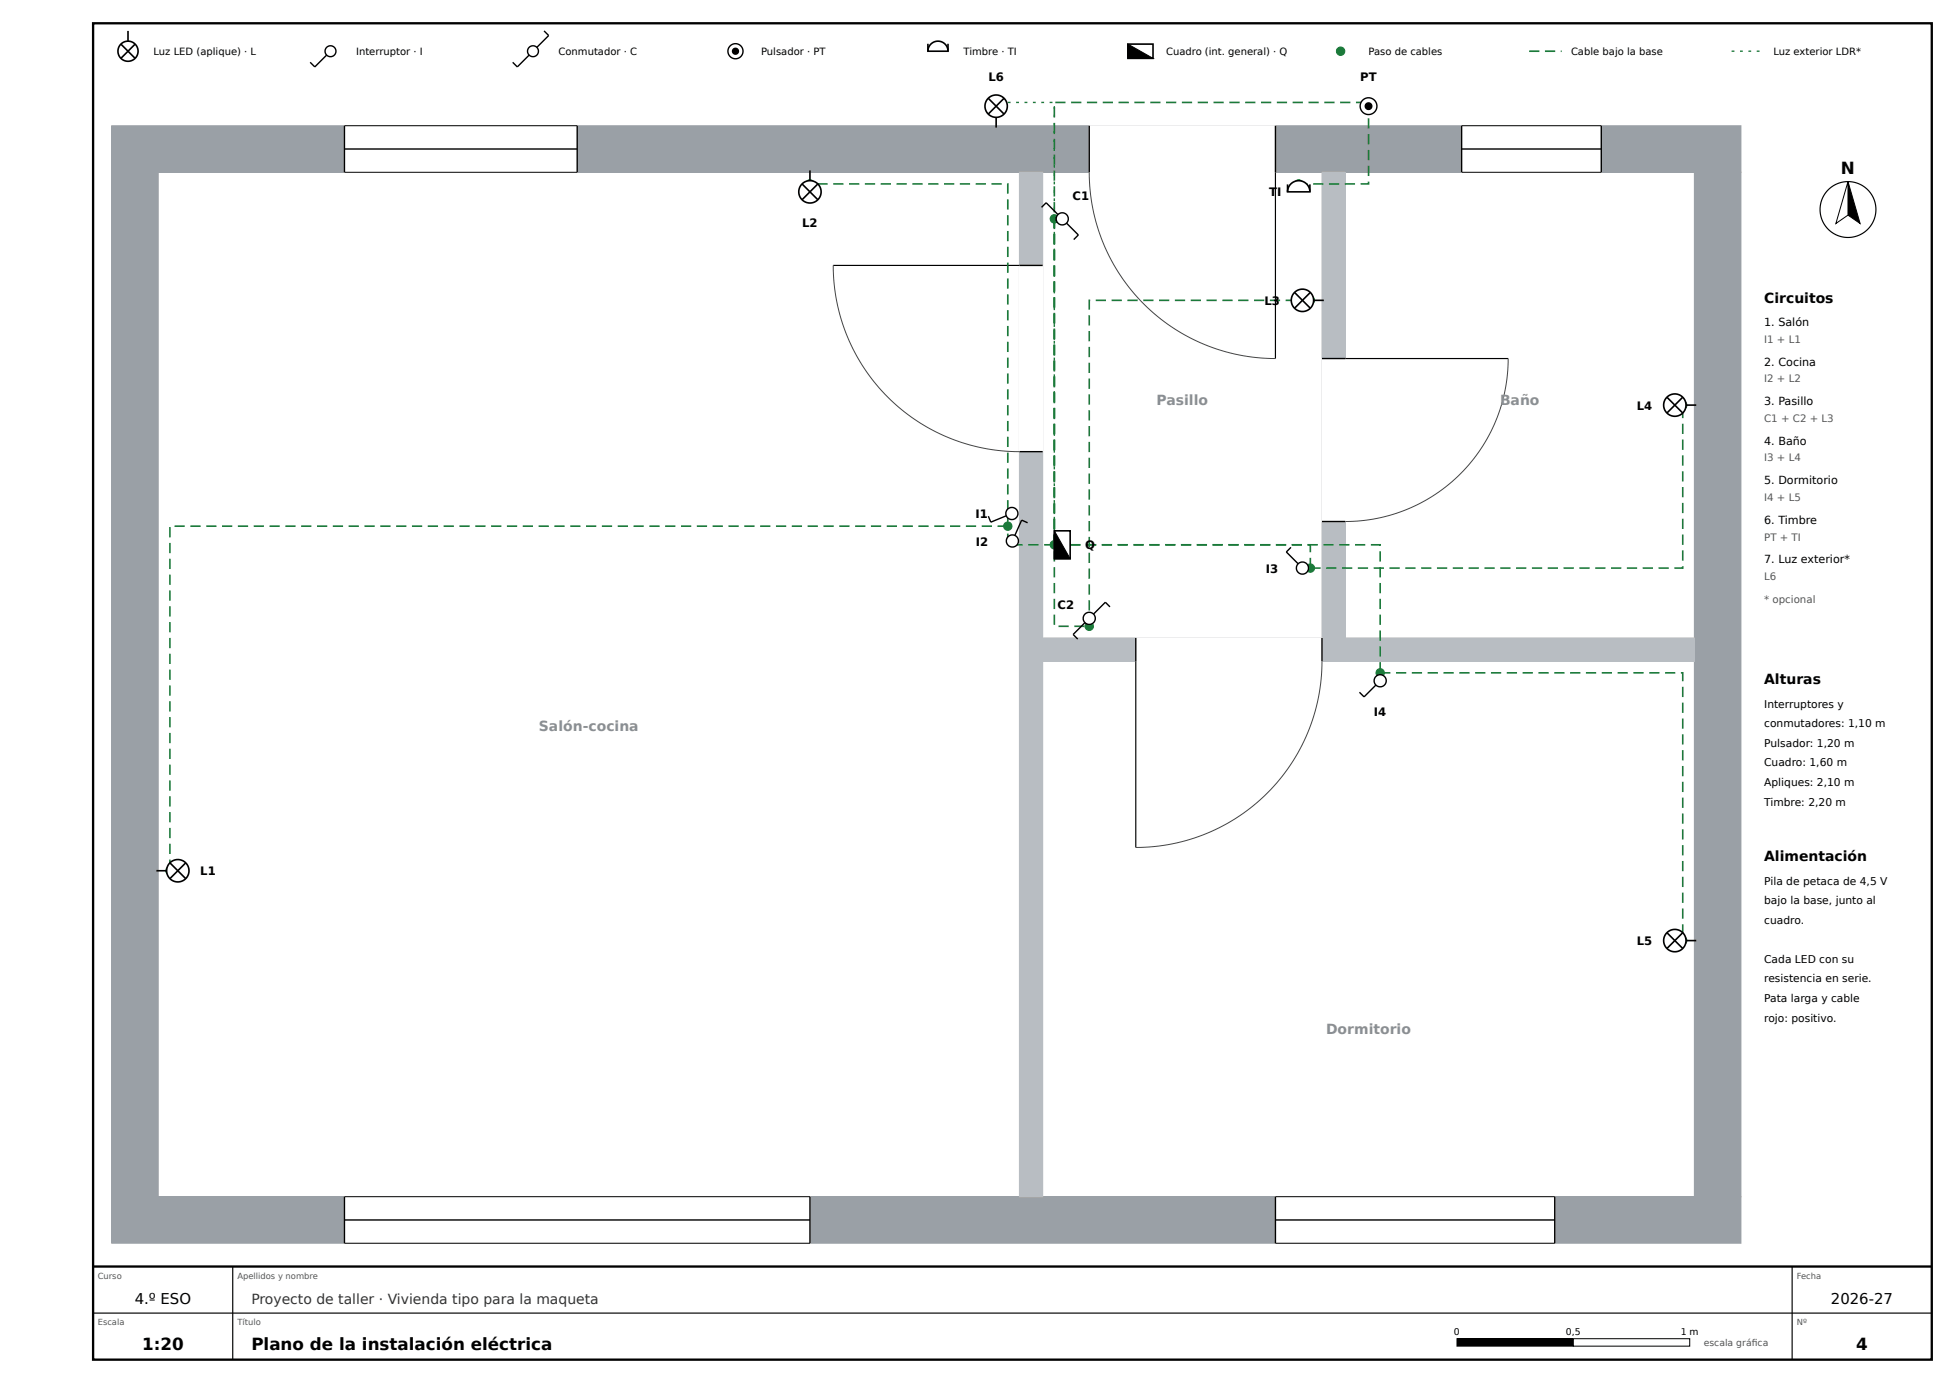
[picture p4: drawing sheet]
<svg xmlns="http://www.w3.org/2000/svg" width="420mm" height="297mm" viewBox="0 0 420 297" stroke-linecap="round" stroke-linejoin="round" font-family="sans-serif">
<path d="M20 5h395v287h-395zM20 272h395" fill="none" stroke="#000" stroke-width=".5"/>
<path d="M50 272v20M385 272v20M20 282h395" fill="none" stroke="#000" stroke-width=".25"/>
<path d="M313 287.5h25v1.6h-25z" fill="#000"/>
<path d="M313 287.5h25v1.6h-25z" fill="none" stroke="#000" stroke-width=".21"/>
<path d="M338 287.5h25v1.6h-25z" fill="#fff"/>
<path d="M338 287.5h25v1.6h-25z" fill="none" stroke="#000" stroke-width=".21"/>
<path d="M24 27h350v10h-350z" fill="#9aa0a6"/>
<path d="M24 27h350v10h-350z" fill="none" stroke="#9aa0a6" stroke-width=".21"/>
<path d="M24 257h350v10h-350z" fill="#9aa0a6"/>
<path d="M24 257h350v10h-350z" fill="none" stroke="#9aa0a6" stroke-width=".21"/>
<path d="M24 37h10v220h-10z" fill="#9aa0a6"/>
<path d="M24 37h10v220h-10z" fill="none" stroke="#9aa0a6" stroke-width=".21"/>
<path d="M364 37h10v220h-10z" fill="#9aa0a6"/>
<path d="M364 37h10v220h-10z" fill="none" stroke="#9aa0a6" stroke-width=".21"/>
<path d="M219 37h5v220h-5z" fill="#b8bdc2"/>
<path d="M219 37h5v220h-5z" fill="none" stroke="#b8bdc2" stroke-width=".21"/>
<path d="M284 37h5v100h-5z" fill="#b8bdc2"/>
<path d="M284 37h5v100h-5z" fill="none" stroke="#b8bdc2" stroke-width=".21"/>
<path d="M224 137h140v5h-140z" fill="#b8bdc2"/>
<path d="M224 137h140v5h-140z" fill="none" stroke="#b8bdc2" stroke-width=".21"/>
<path d="M74 257h100v10h-100z" fill="#fff"/>
<path d="M74 257h100v10h-100z" fill="none" stroke="#fff" stroke-width=".21"/>
<path d="M74 257v10M174 257v10M74 262h100" fill="none" stroke="#000" stroke-width=".3"/>
<path d="M74 257h100M74 267h100" fill="none" stroke="#000" stroke-width=".21"/>
<path d="M274 257h60v10h-60z" fill="#fff"/>
<path d="M274 257h60v10h-60z" fill="none" stroke="#fff" stroke-width=".21"/>
<path d="M274 257v10M334 257v10M274 262h60" fill="none" stroke="#000" stroke-width=".3"/>
<path d="M274 257h60M274 267h60" fill="none" stroke="#000" stroke-width=".21"/>
<path d="M74 27h50v10h-50z" fill="#fff"/>
<path d="M74 27h50v10h-50z" fill="none" stroke="#fff" stroke-width=".21"/>
<path d="M74 27v10M74 32h50M124 27v10" fill="none" stroke="#000" stroke-width=".3"/>
<path d="M74 27h50M74 37h50" fill="none" stroke="#000" stroke-width=".21"/>
<path d="M314 27h30v10h-30z" fill="#fff"/>
<path d="M314 27h30v10h-30z" fill="none" stroke="#fff" stroke-width=".21"/>
<path d="M314 27v10M314 32h30M344 27v10" fill="none" stroke="#000" stroke-width=".3"/>
<path d="M314 27h30M314 37h30" fill="none" stroke="#000" stroke-width=".21"/>
<path d="M234 27h40v10h-40z" fill="#fff"/>
<path d="M234 27h40v10h-40z" fill="none" stroke="#fff" stroke-width=".21"/>
<path d="M234 27v10M274 27v10" fill="none" stroke="#000" stroke-width=".3"/>
<path d="M274 37v40" fill="none" stroke="#000" stroke-width=".25"/>
<path d="M234 37l.2 3.9 .6 3.9 .9 3.8 1.3 3.7 1.7 3.6 2 3.3 2.4 3.2 2.6 2.9 2.9 2.6 3.2 2.4 3.3 2 3.6 1.7 3.7 1.3 3.8 .9 3.9 .6 3.9 .2" fill="none" stroke="#444" stroke-width=".21"/>
<path d="M219 57h5v40h-5z" fill="#fff"/>
<path d="M219 57h5v40h-5z" fill="none" stroke="#fff" stroke-width=".21"/>
<path d="M219 57h5M219 97h5" fill="none" stroke="#000" stroke-width=".3"/>
<path d="M179 57h40" fill="none" stroke="#000" stroke-width=".25"/>
<path d="M179 57l.2 3.9 .6 3.9 .9 3.8 1.3 3.7 1.7 3.6 2 3.3 2.4 3.2 2.6 2.9 2.9 2.6 3.2 2.4 3.3 2 3.6 1.7 3.7 1.3 3.8 .9 3.9 .6 3.9 .2" fill="none" stroke="#444" stroke-width=".21"/>
<path d="M284 77h5v35h-5z" fill="#fff"/>
<path d="M284 77h5v35h-5z" fill="none" stroke="#fff" stroke-width=".21"/>
<path d="M284 77h5M284 112h5" fill="none" stroke="#000" stroke-width=".3"/>
<path d="M289 77h35" fill="none" stroke="#000" stroke-width=".25"/>
<path d="M324 77a35 35 0 0 1-35 35" fill="none" stroke="#444" stroke-width=".21"/>
<path d="M244 137h40v5h-40z" fill="#fff"/>
<path d="M244 137h40v5h-40z" fill="none" stroke="#fff" stroke-width=".21"/>
<path d="M244 137v5M284 137v5" fill="none" stroke="#000" stroke-width=".3"/>
<path d="M244 142v40" fill="none" stroke="#000" stroke-width=".25"/>
<path d="M284 142l-.2 3.9-.6 3.9-.9 3.8-1.3 3.7-1.7 3.6-2 3.3-2.4 3.2-2.6 2.9-2.9 2.6-3.2 2.4-3.3 2-3.6 1.7-3.7 1.3-3.8 .9-3.9 .6-3.9 .2" fill="none" stroke="#444" stroke-width=".21"/>
<g fill="#1b7a3a">
<path d="M226.3 114.8h.4v2.2h-.4zM226.3 111.4h.4v2.2h-.4zM226.3 108h.4v2.2h-.4zM226.3 104.6h.4v2.2h-.4zM226.3 101.2h.4v2.2h-.4zM226.3 97.8h.4v2.2h-.4zM226.3 94.4h.4v2.2h-.4zM226.3 91h.4v2.2h-.4zM226.3 87.6h.4v2.2h-.4zM226.3 84.2h.4v2.2h-.4zM226.3 80.8h.4v2.2h-.4zM226.3 77.4h.4v2.2h-.4zM226.3 74h.4v2.2h-.4zM226.3 70.6h.4v2.2h-.4zM226.3 67.2h.4v2.2h-.4zM226.3 63.8h.4v2.2h-.4zM226.3 60.4h.4v2.2h-.4zM226.3 57h.4v2.2h-.4zM226.3 53.6h.4v2.2h-.4zM226.3 50.2h.4v2.2h-.4zM226.3 47h.4v2h-.4z"/>
<path d="M226.3 47h.4v2.2h-.4zM226.3 50.4h.4v2.2h-.4zM226.3 53.8h.4v2.2h-.4zM226.3 57.2h.4v2.2h-.4zM226.3 60.6h.4v2.2h-.4zM226.3 64h.4v2.2h-.4zM226.3 67.4h.4v2.2h-.4zM226.3 70.8h.4v2.2h-.4zM226.3 74.2h.4v2.2h-.4zM226.3 77.6h.4v2.2h-.4zM226.3 81h.4v2.2h-.4zM226.3 84.4h.4v2.2h-.4zM226.3 87.8h.4v2.2h-.4zM226.3 91.2h.4v2.2h-.4zM226.3 94.6h.4v2.2h-.4zM226.3 98h.4v2.2h-.4zM226.3 101.4h.4v2.2h-.4zM226.3 104.8h.4v2.2h-.4zM226.3 108.2h.4v2.2h-.4zM226.3 111.6h.4v2.2h-.4zM226.3 115h.4v2.2h-.4zM226.3 118.4h.4v2.2h-.4zM226.3 121.8h.4v2.2h-.4zM226.3 125.2h.4v2.2h-.4zM226.3 128.6h.4v2.2h-.4zM226.3 132h.4v2.2h-.4zM227.4 134.3h2.2v.4h-2.2zM230.8 134.3h2.2v.4h-2.2z"/>
<path d="M233.8 132.3h.4v2.2h-.4zM233.8 128.9h.4v2.2h-.4zM233.8 125.5h.4v2.2h-.4zM233.8 122.1h.4v2.2h-.4zM233.8 118.7h.4v2.2h-.4zM233.8 115.3h.4v2.2h-.4zM233.8 111.9h.4v2.2h-.4zM233.8 108.5h.4v2.2h-.4zM233.8 105.1h.4v2.2h-.4zM233.8 101.7h.4v2.2h-.4zM233.8 98.3h.4v2.2h-.4zM233.8 94.9h.4v2.2h-.4zM233.8 91.5h.4v2.2h-.4zM233.8 88.1h.4v2.2h-.4zM233.8 84.7h.4v2.2h-.4zM233.8 81.3h.4v2.2h-.4zM233.8 77.9h.4v2.2h-.4zM233.8 74.5h.4v2.2h-.4zM233.8 71.1h.4v2.2h-.4zM233.8 67.7h.4v2.2h-.4zM233.8 64.3h.4v.4h-.2v-.2h.2v2h-.4zM235.4 64.3h2.2v.4h-2.2zM238.8 64.3h2.2v.4h-2.2zM242.2 64.3h2.2v.4h-2.2zM245.6 64.3h2.2v.4h-2.2zM249 64.3h2.2v.4h-2.2zM252.4 64.3h2.2v.4h-2.2zM255.8 64.3h2.2v.4h-2.2zM259.2 64.3h2.2v.4h-2.2zM262.6 64.3h2.2v.4h-2.2zM266 64.3h2.2v.4h-2.2zM269.4 64.3h2.2v.4h-2.2zM272.8 64.3h2.2v.4h-2.2zM276.2 64.3h2.2v.4h-2.2zM279.6 64.3h1.9v.4h-1.9z"/>
<path d="M224.3 116.8h2.2v.4h-2.2zM220.9 116.8h2.2v.4h-2.2zM217.5 116.8h2.2v.4h-2.2zM216.3 114.6h.4v2.2h-.4zM216.3 113h.4v.4h-.4z"/>
<path d="M214.3 112.8h2.2v.4h-2.2zM210.9 112.8h2.2v.4h-2.2zM207.5 112.8h2.2v.4h-2.2zM204.1 112.8h2.2v.4h-2.2zM200.7 112.8h2.2v.4h-2.2zM197.3 112.8h2.2v.4h-2.2zM193.9 112.8h2.2v.4h-2.2zM190.5 112.8h2.2v.4h-2.2zM187.1 112.8h2.2v.4h-2.2zM183.7 112.8h2.2v.4h-2.2zM180.3 112.8h2.2v.4h-2.2zM176.9 112.8h2.2v.4h-2.2zM173.5 112.8h2.2v.4h-2.2zM170.1 112.8h2.2v.4h-2.2zM166.7 112.8h2.2v.4h-2.2zM163.3 112.8h2.2v.4h-2.2zM159.9 112.8h2.2v.4h-2.2zM156.5 112.8h2.2v.4h-2.2zM153.1 112.8h2.2v.4h-2.2zM149.7 112.8h2.2v.4h-2.2zM146.3 112.8h2.2v.4h-2.2zM142.9 112.8h2.2v.4h-2.2zM139.5 112.8h2.2v.4h-2.2zM136.1 112.8h2.2v.4h-2.2zM132.7 112.8h2.2v.4h-2.2zM129.3 112.8h2.2v.4h-2.2zM125.9 112.8h2.2v.4h-2.2zM122.5 112.8h2.2v.4h-2.2zM119.1 112.8h2.2v.4h-2.2zM115.7 112.8h2.2v.4h-2.2zM112.3 112.8h2.2v.4h-2.2zM108.9 112.8h2.2v.4h-2.2zM105.5 112.8h2.2v.4h-2.2zM102.1 112.8h2.2v.4h-2.2zM98.7 112.8h2.2v.4h-2.2zM95.3 112.8h2.2v.4h-2.2zM91.9 112.8h2.2v.4h-2.2zM88.5 112.8h2.2v.4h-2.2zM85.1 112.8h2.2v.4h-2.2zM81.7 112.8h2.2v.4h-2.2zM78.3 112.8h2.2v.4h-2.2zM74.9 112.8h2.2v.4h-2.2zM71.5 112.8h2.2v.4h-2.2zM68.1 112.8h2.2v.4h-2.2zM64.7 112.8h2.2v.4h-2.2zM61.3 112.8h2.2v.4h-2.2zM57.9 112.8h2.2v.4h-2.2zM54.5 112.8h2.2v.4h-2.2zM51.1 112.8h2.2v.4h-2.2zM47.7 112.8h2.2v.4h-2.2zM44.3 112.8h2.2v.4h-2.2zM40.9 112.8h2.2v.4h-2.2zM37.5 112.8h2.2v.4h-2.2zM36.3 113.2h.4v2.2h-.4zM36.3 116.6h.4v2.2h-.4zM36.3 120h.4v2.2h-.4zM36.3 123.4h.4v2.2h-.4zM36.3 126.8h.4v2.2h-.4zM36.3 130.2h.4v2.2h-.4zM36.3 133.6h.4v2.2h-.4zM36.3 137h.4v2.2h-.4zM36.3 140.4h.4v2.2h-.4zM36.3 143.8h.4v2.2h-.4zM36.3 147.2h.4v2.2h-.4zM36.3 150.6h.4v2.2h-.4zM36.3 154h.4v2.2h-.4zM36.3 157.4h.4v2.2h-.4zM36.3 160.8h.4v2.2h-.4zM36.3 164.2h.4v2.2h-.4zM36.3 167.6h.4v2.2h-.4zM36.3 171h.4v2.2h-.4zM36.3 174.4h.4v2.2h-.4zM36.3 177.8h.4v2.2h-.4zM36.3 181.2h.4v2.2h-.4zM36.3 184.6h.4v2.2h-.4z"/>
<path d="M216.3 110.8h.4v2.2h-.4zM216.3 107.4h.4v2.2h-.4zM216.3 104h.4v2.2h-.4zM216.3 100.6h.4v2.2h-.4zM216.3 97.2h.4v2.2h-.4zM216.3 93.8h.4v2.2h-.4zM216.3 90.4h.4v2.2h-.4zM216.3 87h.4v2.2h-.4zM216.3 83.6h.4v2.2h-.4zM216.3 80.2h.4v2.2h-.4zM216.3 76.8h.4v2.2h-.4zM216.3 73.4h.4v2.2h-.4zM216.3 70h.4v2.2h-.4zM216.3 66.6h.4v2.2h-.4zM216.3 63.2h.4v2.2h-.4zM216.3 59.8h.4v2.2h-.4zM216.3 56.4h.4v2.2h-.4zM216.3 53h.4v2.2h-.4zM216.3 49.6h.4v2.2h-.4zM216.3 46.2h.4v2.2h-.4zM216.3 42.8h.4v2.2h-.4zM216.4 39.3h.3v2.3h-.4v-2.1h.2v.2zM213 39.3h2.2v.4h-2.2zM209.6 39.3h2.2v.4h-2.2zM206.2 39.3h2.2v.4h-2.2zM202.8 39.3h2.2v.4h-2.2zM199.4 39.3h2.2v.4h-2.2zM196 39.3h2.2v.4h-2.2zM192.6 39.3h2.2v.4h-2.2zM189.2 39.3h2.2v.4h-2.2zM185.8 39.3h2.2v.4h-2.2zM182.4 39.3h2.2v.4h-2.2zM179 39.3h2.2v.4h-2.2zM175.6 39.3h2.2v.4h-2.2zM174 39.3h.4v.4h-.4z"/>
<path d="M226.5 116.8h2.2v.4h-2.2zM229.9 116.8h2.2v.4h-2.2zM233.3 116.8h2.2v.4h-2.2zM236.7 116.8h2.2v.4h-2.2zM240.1 116.8h2.2v.4h-2.2zM243.5 116.8h2.2v.4h-2.2zM246.9 116.8h2.2v.4h-2.2zM250.3 116.8h2.2v.4h-2.2zM253.7 116.8h2.2v.4h-2.2zM257.1 116.8h2.2v.4h-2.2zM260.5 116.8h2.2v.4h-2.2zM263.9 116.8h2.2v.4h-2.2zM267.3 116.8h2.2v.4h-2.2zM270.7 116.8h2.2v.4h-2.2zM274.1 116.8h2.2v.4h-2.2zM277.5 116.8h2.2v.4h-2.2zM280.9 116.8h.8v1.8h-.4v-1.6h.2v.2h-.6zM281.3 119.8h.4v2.2h-.4z"/>
<path d="M281.5 121.8h2.2v.4h-2.2zM284.9 121.8h2.2v.4h-2.2zM288.3 121.8h2.2v.4h-2.2zM291.7 121.8h2.2v.4h-2.2zM295.1 121.8h2.2v.4h-2.2zM298.5 121.8h2.2v.4h-2.2zM301.9 121.8h2.2v.4h-2.2zM305.3 121.8h2.2v.4h-2.2zM308.7 121.8h2.2v.4h-2.2zM312.1 121.8h2.2v.4h-2.2zM315.5 121.8h2.2v.4h-2.2zM318.9 121.8h2.2v.4h-2.2zM322.3 121.8h2.2v.4h-2.2zM325.7 121.8h2.2v.4h-2.2zM329.1 121.8h2.2v.4h-2.2zM332.5 121.8h2.2v.4h-2.2zM335.9 121.8h2.2v.4h-2.2zM339.3 121.8h2.2v.4h-2.2zM342.7 121.8h2.2v.4h-2.2zM346.1 121.8h2.2v.4h-2.2zM349.5 121.8h2.2v.4h-2.2zM352.9 121.8h2.2v.4h-2.2zM356.3 121.8h2.2v.4h-2.2zM359.7 121.8h1.8v.2h-.2v-.4h.4v.6h-2zM361.3 118.2h.4v2.2h-.4zM361.3 114.8h.4v2.2h-.4zM361.3 111.4h.4v2.2h-.4zM361.3 108h.4v2.2h-.4zM361.3 104.6h.4v2.2h-.4zM361.3 101.2h.4v2.2h-.4zM361.3 97.8h.4v2.2h-.4zM361.3 94.4h.4v2.2h-.4zM361.3 91h.4v2.2h-.4zM361.3 87.6h.4v2.2h-.4z"/>
<path d="M226.5 116.8h2.2v.4h-2.2zM229.9 116.8h2.2v.4h-2.2zM233.3 116.8h2.2v.4h-2.2zM236.7 116.8h2.2v.4h-2.2zM240.1 116.8h2.2v.4h-2.2zM243.5 116.8h2.2v.4h-2.2zM246.9 116.8h2.2v.4h-2.2zM250.3 116.8h2.2v.4h-2.2zM253.7 116.8h2.2v.4h-2.2zM257.1 116.8h2.2v.4h-2.2zM260.5 116.8h2.2v.4h-2.2zM263.9 116.8h2.2v.4h-2.2zM267.3 116.8h2.2v.4h-2.2zM270.7 116.8h2.2v.4h-2.2zM274.1 116.8h2.2v.4h-2.2zM277.5 116.8h2.2v.4h-2.2zM280.9 116.8h2.2v.4h-2.2zM284.3 116.8h2.2v.4h-2.2zM287.7 116.8h2.2v.4h-2.2zM291.1 116.8h2.2v.4h-2.2zM294.5 116.8h2.2v.4h-.4v-.2h.2v.2h-2zM296.3 118.4h.4v2.2h-.4zM296.3 121.8h.4v2.2h-.4zM296.3 125.2h.4v2.2h-.4zM296.3 128.6h.4v2.2h-.4zM296.3 132h.4v2.2h-.4zM296.3 135.4h.4v2.2h-.4zM296.3 138.8h.4v2.2h-.4zM296.3 142.2h.4v2.2h-.4z"/>
<path d="M296.5 144.3h2.2v.4h-2.2zM299.9 144.3h2.2v.4h-2.2zM303.3 144.3h2.2v.4h-2.2zM306.7 144.3h2.2v.4h-2.2zM310.1 144.3h2.2v.4h-2.2zM313.5 144.3h2.2v.4h-2.2zM316.9 144.3h2.2v.4h-2.2zM320.3 144.3h2.2v.4h-2.2zM323.7 144.3h2.2v.4h-2.2zM327.1 144.3h2.2v.4h-2.2zM330.5 144.3h2.2v.4h-2.2zM333.9 144.3h2.2v.4h-2.2zM337.3 144.3h2.2v.4h-2.2zM340.7 144.3h2.2v.4h-2.2zM344.1 144.3h2.2v.4h-2.2zM347.5 144.3h2.2v.4h-2.2zM350.9 144.3h2.2v.4h-2.2zM354.3 144.3h2.2v.4h-2.2zM357.7 144.3h2.2v.4h-2.2zM361.1 144.3h.6v2h-.4v-1.8h.2v.2h-.4zM361.3 147.5h.4v2.2h-.4zM361.3 150.9h.4v2.2h-.4zM361.3 154.3h.4v2.2h-.4zM361.3 157.7h.4v2.2h-.4zM361.3 161.1h.4v2.2h-.4zM361.3 164.5h.4v2.2h-.4zM361.3 167.9h.4v2.2h-.4zM361.3 171.3h.4v2.2h-.4zM361.3 174.7h.4v2.2h-.4zM361.3 178.1h.4v2.2h-.4zM361.3 181.5h.4v2.2h-.4zM361.3 184.9h.4v2.2h-.4zM361.3 188.3h.4v2.2h-.4zM361.3 191.7h.4v2.2h-.4zM361.3 195.1h.4v2.2h-.4zM361.3 198.5h.4v2.2h-.4zM361.3 201.9l.4 .1z"/>
<path d="M226.3 114.8h.4v2.2h-.4zM226.3 111.4h.4v2.2h-.4zM226.3 108h.4v2.2h-.4zM226.3 104.6h.4v2.2h-.4zM226.3 101.2h.4v2.2h-.4zM226.3 97.8h.4v2.2h-.4zM226.3 94.4h.4v2.2h-.4zM226.3 91h.4v2.2h-.4zM226.3 87.6h.4v2.2h-.4zM226.3 84.2h.4v2.2h-.4zM226.3 80.8h.4v2.2h-.4zM226.3 77.4h.4v2.2h-.4zM226.3 74h.4v2.2h-.4zM226.3 70.6h.4v2.2h-.4zM226.3 67.2h.4v2.2h-.4zM226.3 63.8h.4v2.2h-.4zM226.3 60.4h.4v2.2h-.4zM226.3 57h.4v2.2h-.4zM226.3 53.6h.4v2.2h-.4zM226.3 50.2h.4v2.2h-.4zM226.3 46.8h.4v2.2h-.4zM226.3 43.4h.4v2.2h-.4zM226.3 40h.4v2.2h-.4zM226.3 36.6h.4v2.2h-.4zM226.3 33.2h.4v2.2h-.4zM226.3 29.8h.4v2.2h-.4zM226.3 26.4h.4v2.2h-.4zM226.3 23h.4v2.2h-.4zM226.7 21.8h2.2v.4h-2.2zM230.1 21.8h2.2v.4h-2.2zM233.5 21.8h2.2v.4h-2.2zM236.9 21.8h2.2v.4h-2.2zM240.3 21.8h2.2v.4h-2.2zM243.7 21.8h2.2v.4h-2.2zM247.1 21.8h2.2v.4h-2.2zM250.5 21.8h2.2v.4h-2.2zM253.9 21.8h2.2v.4h-2.2zM257.3 21.8h2.2v.4h-2.2zM260.7 21.8h2.2v.4h-2.2zM264.1 21.8h2.2v.4h-2.2zM267.5 21.8h2.2v.4h-2.2zM270.9 21.8h2.2v.4h-2.2zM274.3 21.8h2.2v.4h-2.2zM277.7 21.8h2.2v.4h-2.2zM281.1 21.8h2.2v.4h-2.2zM284.5 21.8h2.2v.4h-2.2zM287.9 21.8h2.2v.4h-2.2zM291.3 21.8h2.2v.4h-2.2z"/>
<path d="M293.8 22h.4v2.2h-.4zM293.8 25.4h.4v2.2h-.4zM293.8 28.8h.4v2.2h-.4zM293.8 32.2h.4v2.2h-.4zM293.8 35.6h.4v2.2h-.4zM292.3 39.3h1.7v.2h-.2v-.5h.4v.7h-1.9zM288.9 39.3h2.2v.4h-2.2zM285.5 39.3h2.2v.4h-2.2zM282.1 39.3h2.2v.4h-2.2zM279 39.3h1.9v.4h-1.9z"/>
<path d="M226.3 116.4h.3v.6h-.3zM226.3 114.6h.3v.6h-.3zM226.3 112.8h.3v.6h-.3zM226.3 111h.3v.6h-.3zM226.3 109.2h.3v.6h-.3zM226.3 107.4h.3v.6h-.3zM226.3 105.6h.3v.6h-.3zM226.3 103.8h.3v.6h-.3zM226.3 102h.3v.6h-.3zM226.3 100.2h.3v.6h-.3zM226.3 98.4h.3v.6h-.3zM226.3 96.6h.3v.6h-.3zM226.3 94.8h.3v.6h-.3zM226.3 93h.3v.6h-.3zM226.3 91.2h.3v.6h-.3zM226.3 89.4h.3v.6h-.3zM226.3 87.6h.3v.6h-.3zM226.3 85.8h.3v.6h-.3zM226.3 84h.3v.6h-.3zM226.3 82.2h.3v.6h-.3zM226.3 80.4h.3v.6h-.3zM226.3 78.6h.3v.6h-.3zM226.3 76.8h.3v.6h-.3zM226.3 75h.3v.6h-.3zM226.3 73.2h.3v.6h-.3zM226.3 71.4h.3v.6h-.3zM226.3 69.6h.3v.6h-.3zM226.3 67.8h.3v.6h-.3zM226.3 66h.3v.6h-.3zM226.3 64.2h.3v.6h-.3zM226.3 62.4h.3v.6h-.3zM226.3 60.6h.3v.6h-.3zM226.3 58.8h.3v.6h-.3zM226.3 57h.3v.6h-.3zM226.3 55.2h.3v.6h-.3zM226.3 53.4h.3v.6h-.3zM226.3 51.6h.3v.6h-.3zM226.3 49.8h.3v.6h-.3zM226.3 48h.3v.6h-.3zM226.3 46.2h.3v.6h-.3zM226.3 44.4h.3v.6h-.3zM226.3 42.6h.3v.6h-.3zM226.3 40.8h.3v.6h-.3zM226.3 39h.3v.6h-.3zM226.3 37.2h.3v.6h-.3zM226.3 35.4h.3v.6h-.3zM226.3 33.6h.3v.6h-.3zM226.3 31.8h.3v.6h-.3zM226.3 30h.3v.6h-.3zM226.3 28.2h.3v.6h-.3zM226.3 26.4h.3v.6h-.3zM226.3 24.6h.3v.6h-.3zM226.3 22.8h.3v.6h-.3zM225.5 21.9h.6v.3h-.6zM223.7 21.9h.6v.3h-.6zM221.9 21.9h.6v.3h-.6zM220.1 21.9h.6v.3h-.6zM218.3 21.9h.6v.3h-.6zM216.5 21.9h.6v.3h-.6zM214.7 21.9h.6v.3h-.6z"/>
<circle cx="361.5" cy="87" r=".9"/>
</g>
<circle cx="361.5" cy="87" r=".9" fill="none" stroke="#1b7a3a" stroke-width=".21"/>
<circle cx="294" cy="22" r=".9" fill="#1b7a3a"/>
<circle cx="294" cy="22" r=".9" fill="none" stroke="#1b7a3a" stroke-width=".21"/>
<circle cx="216.5" cy="113" r=".9" fill="#1b7a3a"/>
<circle cx="216.5" cy="113" r=".9" fill="none" stroke="#1b7a3a" stroke-width=".21"/>
<circle cx="234" cy="134.5" r=".9" fill="#1b7a3a"/>
<circle cx="234" cy="134.5" r=".9" fill="none" stroke="#1b7a3a" stroke-width=".21"/>
<circle cx="361.5" cy="202" r=".9" fill="#1b7a3a"/>
<circle cx="361.5" cy="202" r=".9" fill="none" stroke="#1b7a3a" stroke-width=".21"/>
<circle cx="226.5" cy="47" r=".9" fill="#1b7a3a"/>
<circle cx="226.5" cy="47" r=".9" fill="none" stroke="#1b7a3a" stroke-width=".21"/>
<circle cx="279" cy="39.5" r=".9" fill="#1b7a3a"/>
<circle cx="279" cy="39.5" r=".9" fill="none" stroke="#1b7a3a" stroke-width=".21"/>
<circle cx="36.5" cy="187" r=".9" fill="#1b7a3a"/>
<circle cx="36.5" cy="187" r=".9" fill="none" stroke="#1b7a3a" stroke-width=".21"/>
<circle cx="174" cy="39.5" r=".9" fill="#1b7a3a"/>
<circle cx="174" cy="39.5" r=".9" fill="none" stroke="#1b7a3a" stroke-width=".21"/>
<circle cx="281.5" cy="64.5" r=".9" fill="#1b7a3a"/>
<circle cx="281.5" cy="64.5" r=".9" fill="none" stroke="#1b7a3a" stroke-width=".21"/>
<circle cx="281.5" cy="122" r=".9" fill="#1b7a3a"/>
<circle cx="281.5" cy="122" r=".9" fill="none" stroke="#1b7a3a" stroke-width=".21"/>
<circle cx="226.5" cy="117" r=".9" fill="#1b7a3a"/>
<circle cx="226.5" cy="117" r=".9" fill="none" stroke="#1b7a3a" stroke-width=".21"/>
<circle cx="296.5" cy="144.5" r=".9" fill="#1b7a3a"/>
<circle cx="296.5" cy="144.5" r=".9" fill="none" stroke="#1b7a3a" stroke-width=".21"/>
<circle cx="214" cy="22" r=".9" fill="#1b7a3a"/>
<circle cx="214" cy="22" r=".9" fill="none" stroke="#1b7a3a" stroke-width=".21"/>
<path d="M226.5 114h3.4v6h-3.4z" fill="#fff"/>
<path d="M226.5 114h3.4v6h-3.4z" fill="none" stroke="#000" stroke-width=".35"/>
<path d="M226.5 114l3.4 6h-3.4z" fill="#000"/>
<path d="M226.5 114l3.4 6h-3.4z" fill="none" stroke="#000" stroke-width=".21"/>
<circle cx="228.2" cy="47" r="1.3" fill="#fff"/>
<g fill="none" stroke="#000" stroke-width=".3">
<path d="M223.7 44.5l1-1 2.6 2.6M229.1 47.9l2.6 2.6-1 1"/>
<circle cx="228.2" cy="47" r="1.3"/>
</g>
<circle cx="234" cy="132.8" r="1.3" fill="#fff"/>
<g fill="none" stroke="#000" stroke-width=".3">
<path d="M233.1 133.7l-2.6 2.6 1 .9M238.4 130.3l-.9-1-2.6 2.6"/>
<circle cx="234" cy="132.8" r="1.3"/>
</g>
<circle cx="279.8" cy="64.5" r="2.4" fill="#fff"/>
<g fill="none" stroke="#000" stroke-width=".35">
<path d="M278.1 62.8l3.4 3.4M281.5 62.8l-3.4 3.4M282.2 64.5h2.2"/>
<circle cx="279.8" cy="64.5" r="2.4"/>
</g>
<circle cx="217.4" cy="110.3" r="1.3" fill="#fff"/>
<g fill="none" stroke="#000" stroke-width=".3">
<path d="M216.2 110.8l-3.4 1.3-.5-1.3"/>
<circle cx="217.4" cy="110.3" r="1.3"/>
</g>
<circle cx="217.5" cy="116.2" r="1.3" fill="#fff"/>
<g fill="none" stroke="#000" stroke-width=".3">
<path d="M220.8 112.3l-1.3-.6-1.5 3.3"/>
<circle cx="217.5" cy="116.2" r="1.3"/>
</g>
<circle cx="38.2" cy="187" r="2.4" fill="#fff"/>
<g fill="none" stroke="#000" stroke-width=".35">
<path d="M33.6 187h2.2M36.5 185.3l3.4 3.4M39.9 185.3l-3.4 3.4"/>
<circle cx="38.2" cy="187" r="2.4"/>
</g>
<circle cx="174" cy="41.2" r="2.4" fill="#fff"/>
<g fill="none" stroke="#000" stroke-width=".35">
<path d="M172.3 39.5l3.4 3.4M174 36.6v2.2M175.7 39.5l-3.4 3.4"/>
<circle cx="174" cy="41.2" r="2.4"/>
</g>
<circle cx="279.8" cy="122" r="1.3" fill="#fff"/>
<g fill="none" stroke="#000" stroke-width=".3">
<path d="M277.3 117.5l-1 1 2.6 2.6"/>
<circle cx="279.8" cy="122" r="1.3"/>
</g>
<circle cx="359.8" cy="87" r="2.4" fill="#fff"/>
<g fill="none" stroke="#000" stroke-width=".35">
<path d="M358.1 85.3l3.4 3.4M361.5 85.3l-3.4 3.4M362.2 87h2.2"/>
<circle cx="359.8" cy="87" r="2.4"/>
</g>
<circle cx="296.5" cy="146.2" r="1.3" fill="#fff"/>
<g fill="none" stroke="#000" stroke-width=".3">
<path d="M295.6 147.1l-2.6 2.6-1-1"/>
<circle cx="296.5" cy="146.2" r="1.3"/>
</g>
<circle cx="359.8" cy="202" r="2.4" fill="#fff"/>
<g fill="none" stroke="#000" stroke-width=".35">
<path d="M358.1 200.3l3.4 3.4M361.5 200.3l-3.4 3.4M362.2 202h2.2"/>
<circle cx="359.8" cy="202" r="2.4"/>
</g>
<circle cx="294" cy="22.8" r="1.8" fill="#fff"/>
<g fill="none" stroke="#000" stroke-width=".3">
<circle cx="294" cy="22.8" r=".7"/>
<circle cx="294" cy="22.8" r="1.8"/>
</g>
<circle cx="294" cy="22.8" r=".7" fill="#000"/>
<path d="M277.3 39.5a2.4 2.4 0 0 1 2.6-.5 2.4 2.4 0 0 1 1.5 2.2h-4.8l.2-.9z" fill="#fff"/>
<path d="M276.6 39.6v1.6M277.3 39.5a2.4 2.4 0 0 1 2.6-.5 2.4 2.4 0 0 1 1.5 2.2h-4.8l.2-.9zM281.4 39.6v1.6" fill="none" stroke="#000" stroke-width=".35"/>
<circle cx="214" cy="22.8" r="2.4" fill="#fff"/>
<g fill="none" stroke="#000" stroke-width=".35">
<path d="M212.3 21.1l3.4 3.4M214 25.2v2.2M215.7 21.1l-3.4 3.4"/>
<circle cx="214" cy="22.8" r="2.4"/>
</g>
<circle cx="27.5" cy="11" r="2.16" fill="#fff"/>
<g fill="none" stroke="#000" stroke-width=".35">
<path d="M26 9.5l3 3M27.5 6.6v2.2M29 9.5l-3 3"/>
<circle cx="27.5" cy="11" r="2.16"/>
</g>
<circle cx="71" cy="11" r="1.17" fill="#fff"/>
<g fill="none" stroke="#000" stroke-width=".3">
<path d="M70.2 11.8l-2.6 2.6-1-1"/>
<circle cx="71" cy="11" r="1.17"/>
</g>
<circle cx="114.5" cy="11" r="1.17" fill="#fff"/>
<g fill="none" stroke="#000" stroke-width=".3">
<path d="M113.7 11.8l-2.6 2.6-1-1M116.9 6.6l1 1-2.6 2.6"/>
<circle cx="114.5" cy="11" r="1.17"/>
</g>
<circle cx="158" cy="11" r="1.62" fill="#fff"/>
<g fill="none" stroke="#000" stroke-width=".3">
<circle cx="158" cy="11" r=".63"/>
<circle cx="158" cy="11" r="1.62"/>
</g>
<circle cx="158" cy="11" r=".63" fill="#000"/>
<path d="M200 9.5a2.16 2.16 0 0 1 2.3-.5 2.16 2.16 0 0 1 1.4 2h-4.4a2.16 2.16 0 0 1 .7-1.5z" fill="#fff"/>
<path d="M199.3 9.4v1.6M200 9.5a2.16 2.16 0 0 1 2.3-.5 2.16 2.16 0 0 1 1.4 2h-4.4a2.16 2.16 0 0 1 .7-1.5zM203.7 9.4v1.6" fill="none" stroke="#000" stroke-width=".35"/>
<path d="M242.3 9.5h5.4v3h-5.4z" fill="#fff"/>
<path d="M242.3 9.5h5.4v3h-5.4z" fill="none" stroke="#000" stroke-width=".35"/>
<path d="M242.3 9.5l5.4 3h-5.4z" fill="#000"/>
<path d="M242.3 9.5l5.4 3h-5.4z" fill="none" stroke="#000" stroke-width=".21"/>
<circle cx="288" cy="11" r=".9" fill="#1b7a3a"/>
<circle cx="288" cy="11" r=".9" fill="none" stroke="#1b7a3a" stroke-width=".21"/>
<g fill="#1b7a3a">
<path d="M328.5 10.8h2.2v.4h-2.2zM331.9 10.8h2.2v.4h-2.2zM335.3 10.8h.2v.4h-.2z"/>
<path d="M372 10.9h.6v.3h-.6zM373.8 10.9h.6v.3h-.6zM375.6 10.9h.6v.3h-.6zM377.4 10.9h.6v.3h-.6z"/>
</g>
<circle cx="397" cy="45" r="6" fill="none" stroke="#000" stroke-width=".25"/>
<path d="M397 39l2.6 9-2.6-1.8z" fill="#000"/>
<path d="M397 39l2.6 9-2.6-1.8z" fill="none" stroke="#000" stroke-width=".21"/>
<path d="M397 39v7.2l-2.6 1.8z" fill="#fff"/>
<path d="M397 39v7.2l-2.6 1.8z" fill="none" stroke="#000" stroke-width=".21"/>
<g font-size="3.6">
<text x="395.5" y="37.4">N</text>
<text x="30.5" y="290">1:20</text>
<text x="54" y="290">Plano de la instalación eléctrica</text>
<text x="398.7" y="290">4</text>
</g>
<g font-size="3.2">
<text x="28.9" y="280">4.º ESO</text>
<text x="393.3" y="280">2026-27</text>
</g>
<g font-size="3">
<text x="379" y="65">Circuitos</text>
<text x="379" y="147">Alturas</text>
<text x="379" y="185">Alimentación</text>
</g>
<g font-size="3" fill="#8a8f94">
<text x="248.5" y="87">Pasillo</text>
<text x="322.2" y="87">Baño</text>
<text x="115.8" y="157">Salón-cocina</text>
<text x="284.9" y="222">Dormitorio</text>
</g>
<text font-size="3" fill="#333" x="54" y="280">Proyecto de taller · Vivienda tipo para la maqueta</text>
<g font-size="2.5">
<text x="212.3" y="17.3">L6</text>
<text x="292.2" y="17.3">PT</text>
<text x="230.4" y="43">C1</text>
<text x="272.7" y="42.2">T</text>
<text x="274.4" y="42.2">I</text>
<text x="172.3" y="48.7">L2</text>
<text x="271.6" y="65.5">L3</text>
<text x="351.6" y="88">L4</text>
<text x="209.5" y="111.3">I1</text>
<text x="209.7" y="117.2">I2</text>
<text x="233.1" y="118">Q</text>
<text x="272" y="123">I3</text>
<text x="227.2" y="130.8">C2</text>
<text x="295.2" y="153.7">I4</text>
<text x="43" y="188">L1</text>
<text x="351.6" y="203">L5</text>
</g>
<g font-size="2.4">
<text x="379" y="70">1. Salón</text>
<text x="379" y="78.5">2. Cocina</text>
<text x="379" y="87">3. Pasillo</text>
<text x="379" y="95.5">4. Baño</text>
<text x="379" y="104">5. Dormitorio</text>
<text x="379" y="112.5">6. Timbre</text>
<text x="379" y="121">7. Luz exterior*</text>
</g>
<g font-size="2.3">
<text x="379" y="152">Interruptores y</text>
<text x="379" y="156.2">conmutadores: 1,10 m</text>
<text x="379" y="160.4">Pulsador: 1,20 m</text>
<text x="379" y="164.6">Cuadro: 1,60 m</text>
<text x="379" y="168.8">Apliques: 2,10 m</text>
<text x="379" y="173">Timbre: 2,20 m</text>
<text x="379" y="190">Pila de petaca de 4,5 V</text>
<text x="379" y="194.2">bajo la base, junto al</text>
<text x="379" y="198.4">cuadro.</text>
<text x="379" y="206.8">Cada LED con su</text>
<text x="379" y="211">resistencia en serie.</text>
<text x="379" y="215.2">Pata larga y cable</text>
<text x="379" y="219.4">rojo: positivo.</text>
</g>
<g font-size="2.2" fill="#555">
<text x="379" y="73.6">I1 + L1</text>
<text x="379" y="82.1">I2 + L2</text>
<text x="379" y="90.6">C1 + C2 + L3</text>
<text x="379" y="99.1">I3 + L4</text>
<text x="379" y="107.6">I4 + L5</text>
<text x="379" y="116.1">PT + TI</text>
<text x="379" y="124.6">L6</text>
<text x="379" y="129.5">* opcional</text>
</g>
<g font-size="2.1">
<text x="33" y="11.9">Luz LED (aplique) · L</text>
<text x="76.5" y="11.9">Interruptor · I</text>
<text x="120" y="11.9">Conmutador · C</text>
<text x="163.5" y="11.9">Pulsador · PT</text>
<text x="207" y="11.9">Timbre · TI</text>
<text x="250.5" y="11.9">Cuadro (int. general) · Q</text>
<text x="294" y="11.9">Paso de cables</text>
<text x="337.5" y="11.9">Cable bajo la base</text>
<text x="381" y="11.9">Luz exterior LDR*</text>
</g>
<g font-size="2">
<text x="312.4" y="286.7">0</text>
<text x="336.4" y="286.7">0,5</text>
<text x="361.1" y="286.7">1 m</text>
</g>
<text font-size="2" fill="#555" x="366" y="289.1">escala gráfi ca</text>
<g font-size="1.8" fill="#555">
<text x="21" y="274.6">Curso</text>
<text x="51" y="274.6">Apellidos y nombre</text>
<text x="386" y="274.6">Fecha</text>
<text x="21" y="284.6">Escala</text>
<text x="51" y="284.6">Título</text>
<text x="386" y="284.6">Nº</text>
</g>
</svg>
